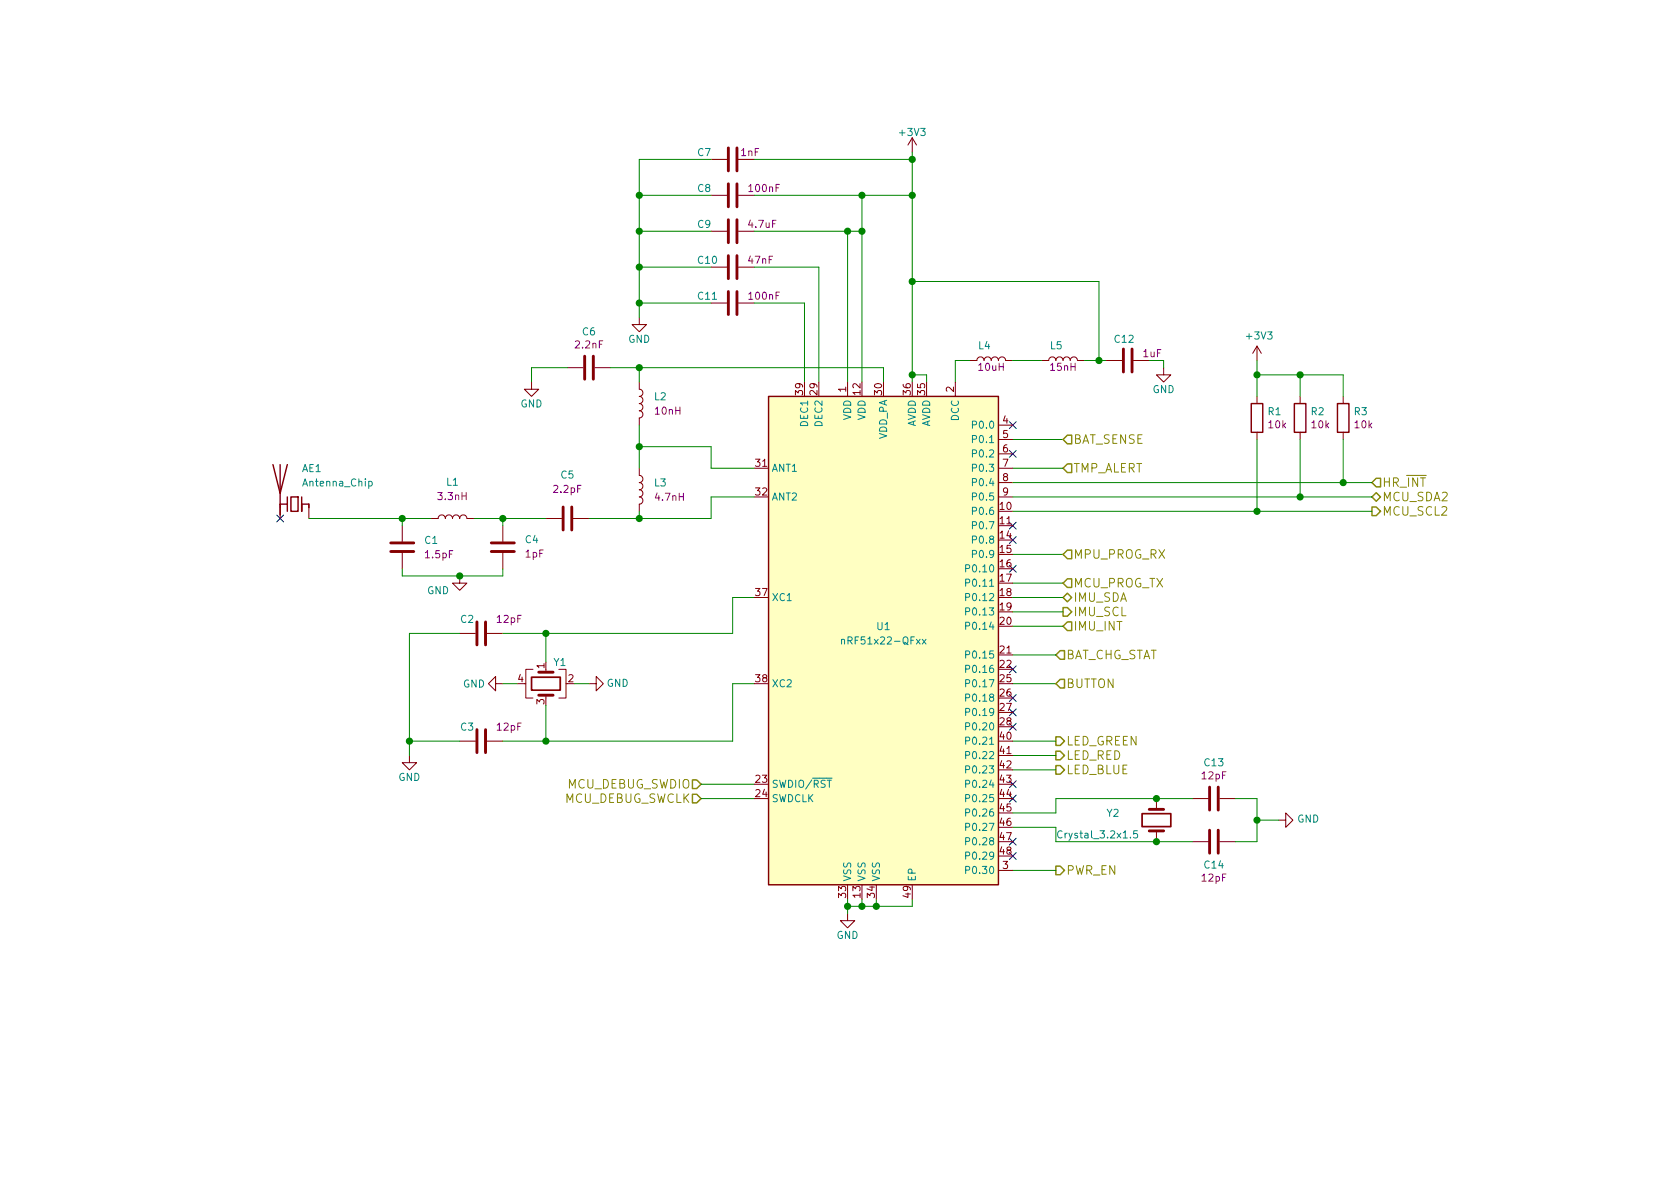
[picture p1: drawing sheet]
<svg xmlns="http://www.w3.org/2000/svg" width="297mm" height="210mm" viewBox="0 0 297 210" stroke-linecap="round" stroke-linejoin="round" font-family="sans-serif">
<g fill="none" stroke="#840000" stroke-width=".18">
<path d="M125.7 28.2h2.8M125.7 34.5h2.8M130.6 28.2h2.7M130.6 34.5h2.7M161.3 24.4l-.8 1.2M161.3 24.4v2.5M161.3 24.4l.8 1.2M113 56.1v1.3h1.3l-1.3 1.3-1.2-1.3h1.2M125.7 53.6h2.8M125.7 47.2h2.8M125.7 40.9h2.8M130.6 53.6h2.7"/>
<path d="M130.6 47.2h2.7M130.6 40.9h2.7M94 67.6v1.2h1.2l-1.2 1.3-1.3-1.3h1.3M100.3 65h2.8M105.2 65h2.7M113 67.6v1.2a.63 .63 0 0 1 .7 .7 .63 .63 0 0 1-.7 .6 .63 .63 0 0 1 .7 .6 .63 .63 0 0 1-.7 .7 .63 .63 0 0 1 .7 .6 .63 .63 0 0 1-.7 .6 .63 .63 0 0 1 .7 .7 .63 .63 0 0 1-.7 .6v1.3M149.9 67.6v2.5M168.9 67.6v2.5M171.4 63.7h1.3a.63 .63 0 0 1 .7-.6 .63 .63 0 0 1 .6 .6 .63 .63 0 0 1 .6-.6 .63 .63 0 0 1 .7 .6 .63 .63 0 0 1 .6-.6 .63 .63 0 0 1 .6 .6 .63 .63 0 0 1 .7-.6 .63 .63 0 0 1 .6 .6h1.3M176.5 75.2h2.6M176.5 77.7h2.6M184.1 63.7h1.3a.63 .63 0 0 1 .7-.6 .63 .63 0 0 1 .6 .6 .63 .63 0 0 1 .6-.6 .63 .63 0 0 1 .7 .6 .63 .63 0 0 1 .6-.6 .63 .63 0 0 1 .6 .6 .63 .63 0 0 1 .7-.6 .63 .63 0 0 1 .6 .6h1.3"/>
<path d="M195.6 63.7h2.8M200.4 63.7h2.8M205.7 65v1.3h1.3l-1.3 1.3-1.2-1.3h1.2M222.2 61.2v2.5M222.2 70.1v1.3M222.2 76.4v1.3M222.2 61.2l-.7 1.3M222.2 61.2l.8 1.3M229.9 70.1v1.3M229.9 76.4v1.3M237.5 70.1v1.3M237.5 76.4v1.3"/>
<path d="M49.5 89.1v2.6M54.6 89.1v2.6M71.1 93v2.8M71.1 97.8v2.8M76.2 91.7h1.3a.63 .63 0 0 1 .6-.6 .63 .63 0 0 1 .6 .6 .63 .63 0 0 1 .7-.6 .63 .63 0 0 1 .6 .6 .63 .63 0 0 1 .6-.6 .63 .63 0 0 1 .7 .6 .63 .63 0 0 1 .6-.6 .63 .63 0 0 1 .6 .6h1.3M88.9 93v2.8M88.9 97.8v2.8M96.5 91.7h2.8M101.3 91.7h2.8M113 82.8v1.3a.63 .63 0 0 1 .7 .6 .63 .63 0 0 1-.7 .6 .63 .63 0 0 1 .7 .7 .63 .63 0 0 1-.7 .6 .63 .63 0 0 1 .7 .6 .63 .63 0 0 1-.7 .7 .63 .63 0 0 1 .7 .6 .63 .63 0 0 1-.7 .6v1.3M176.5 80.3h2.6M176.5 82.8h2.6"/>
<path d="M176.5 85.3h2.6M176.5 87.9h2.6M81.3 101.8v1.3h1.2l-1.2 1.3-1.3-1.3h1.3M81.3 112h2.8M86.1 112h2.8M94.2 118.4h-1.2v5h1.2M96.5 118.4v.5M98.8 118.4h1.3v5h-1.3M72.4 133.6v1.3h1.3l-1.3 1.2-1.3-1.2h1.3M81.3 131.1h2.8M86.1 131.1h2.8M87.6 120.9v-1.3l-1.2 1.3 1.2 1.3v-1.3h1.3"/>
<path d="M96.5 122.9v.5M104.1 120.9h1.3v-1.3l1.3 1.3-1.3 1.3v-1.3M176.5 153.9h2.6M204.5 141.2v1.9M204.5 146.9v1.9M210.8 141.2h2.8M210.8 148.8h2.8M215.6 141.2h2.8M215.6 148.8h2.8M226.1 145h1.2v-1.2l1.3 1.2-1.3 1.3v-1.3M149.9 161.5v1.3h1.2l-1.2 1.3-1.3-1.3h1.3"/>
</g>
<path d="M94 119.8h5.1v2.2h-5.1zM201.9 143.9h5.1v2.3h-5.1z" fill="none" stroke="#840000" stroke-width=".3"/>
<g fill="none" stroke="#840000" stroke-width=".51">
<path d="M128.8 26.2v4M128.8 32.5v4.1M128.8 38.9v4M130.3 26.2v4M130.3 32.5v4.1M130.3 38.9v4M128.8 45.2v4.1M128.8 51.6v4M130.3 45.2v4.1M130.3 51.6v4M103.4 63v4.1M104.9 63v4.1"/>
<path d="M198.6 61.7v4.1M200.2 61.7v4.1M69.1 96h4.1M69.1 97.5h4.1M86.9 96h4M86.9 97.5h4M99.6 89.7v4M101.1 89.7v4M84.3 110v4M85.9 110v4M95.2 118.9h2.6M84.3 129v4.1"/>
<path d="M85.9 129v4.1M95.2 122.9h2.6M213.9 139.2v4.1M215.4 139.2v4.1M203.2 143.1h2.5M203.2 146.9h2.5M213.9 146.8v4.1M215.4 146.8v4.1"/>
</g>
<g fill="none" stroke="#008400" stroke-width=".18">
<path d="M113 34.5h12.7M125.7 28.2h-12.7v27.9M133.3 34.5h28M133.3 28.2h28M152.4 34.5v33.1M161.3 26.9v40.7M113 47.2h12.7M113 53.6h12.7M113 40.9h12.7M133.3 47.2h11.5v20.4M133.3 53.6h8.9v14M133.3 40.9h19.1"/>
<path d="M149.9 40.9v26.7M161.3 49.8h33v13.9M100.3 65h-6.3v2.6M107.9 65h48.3v2.6M113 65v2.6M113 75.2v7.6M113 79h12.7v3.8h7.6M161.3 66.3h2.5v1.3M171.4 63.7h-2.5v3.9M179.1 63.7h5M179.1 77.7h8.9M191.8 63.7h3.8"/>
<path d="M205.7 63.7v1.3M222.2 66.3h15.3v3.8M222.2 63.7v6.4M222.2 77.7v12.7M229.9 66.3v3.8M229.9 77.7v10.2M237.5 77.7v7.6M54.6 91.7h21.6M71.1 91.7v1.3M83.8 91.7h12.7M88.9 91.7v1.3M113 90.4v1.3"/>
<path d="M133.3 87.9h-7.6v3.8h-21.6M179.1 98h8.9M179.1 82.8h8.9M179.1 85.3h63.5M179.1 90.4h63.5M179.1 87.9h63.5M71.1 100.6v1.2h17.8v-1.2M81.3 112h-8.9v21.6M96.5 112v5.1M133.3 105.7h-3.8v6.3h-40.6M179.1 103.1h8.9M179.1 105.7h8.9"/>
<path d="M179.1 115.8h7.6M179.1 108.2h8.9M179.1 110.7h8.9M72.4 131.1h8.9M88.9 120.9h2.5M96.5 124.7v6.4M101.6 120.9h2.5M124 138.7h9.3M133.3 120.9h-3.8v10.2h-40.6M179.1 131.1h7.6M179.1 120.9h7.6M179.1 133.6h7.6"/>
<path d="M179.1 136.1h7.6M124 141.2h9.3M149.9 159v2.5M152.4 159v1.3M154.9 159v1.3M161.3 159v1.3h-11.4M179.1 153.9h7.6M179.1 146.3h7.6v2.5h24.1M210.8 141.2h-24.1v2.6h-7.6M218.4 141.2h3.8v7.6h-3.8M222.2 145h3.9"/>
</g>
<g fill="#008400" stroke="#008400" stroke-width=".25">
<circle cx="72.4" cy="131.1" r=".51"/>
<circle cx="96.5" cy="112" r=".51"/>
<circle cx="96.5" cy="131.1" r=".51"/>
<circle cx="161.3" cy="66.3" r=".51"/>
<circle cx="149.9" cy="160.3" r=".51"/>
<circle cx="152.4" cy="160.3" r=".51"/>
<circle cx="154.9" cy="160.3" r=".51"/>
<circle cx="152.4" cy="40.9" r=".51"/>
<circle cx="161.3" cy="34.5" r=".51"/>
<circle cx="113" cy="34.5" r=".51"/>
<circle cx="113" cy="40.9" r=".51"/>
<circle cx="113" cy="47.2" r=".51"/>
<circle cx="113" cy="53.6" r=".51"/>
<circle cx="161.3" cy="28.2" r=".51"/>
<circle cx="152.4" cy="34.5" r=".51"/>
<circle cx="149.9" cy="40.9" r=".51"/>
<circle cx="222.3" cy="66.3" r=".51"/>
<circle cx="161.3" cy="49.8" r=".51"/>
<circle cx="194.3" cy="63.7" r=".51"/>
<circle cx="204.5" cy="141.2" r=".51"/>
<circle cx="204.5" cy="148.8" r=".51"/>
<circle cx="222.3" cy="145" r=".51"/>
<circle cx="229.9" cy="66.3" r=".51"/>
<circle cx="222.3" cy="90.4" r=".51"/>
<circle cx="229.9" cy="87.9" r=".51"/>
<circle cx="237.5" cy="85.3" r=".51"/>
<circle cx="113" cy="65" r=".51"/>
<circle cx="113" cy="79" r=".51"/>
<circle cx="113" cy="91.7" r=".51"/>
<circle cx="88.9" cy="91.7" r=".51"/>
<circle cx="81.3" cy="101.8" r=".51"/>
<circle cx="71.1" cy="91.7" r=".51"/>
</g>
<g fill="none" stroke="#848400" stroke-width=".25">
<path d="M188 77.7l.7-.7h.8v1.5h-.8zM188.7 97.3h.8v1.5h-.8l-.7-.8zM188.7 82h.8v1.6h-.8l-.7-.8zM242.6 87.9l.7-.8 .8 .8-.8 .7zM242.6 89.7h.7l.8 .7-.8 .8h-.7zM243.3 84.6h.8v1.5h-.8l-.7-.8zM187.5 115.1h.7v1.5h-.7l-.8-.8zM188 105.7l.7-.8 .8 .8-.8 .7zM188 107.4h.7l.8 .8-.8 .8h-.7zM188.7 102.4h.8v1.5h-.8l-.7-.8zM188.7 110h.8v1.5h-.8l-.7-.8zM122.4 137.9h.8l.8 .8-.8 .7h-.8z"/>
<path d="M186.7 130.3h.8l.7 .8-.7 .7h-.8zM186.7 132.8h.8l.7 .8-.7 .8h-.8zM186.7 135.4h.8l.7 .7-.7 .8h-.8zM187.5 120.1h.7v1.6h-.7l-.8-.8zM122.4 140.5h.8l.8 .7-.8 .8h-.8zM186.7 153.2h.8l.7 .7-.7 .8h-.8z"/>
</g>
<g fill="none" stroke="#000084" stroke-width=".18">
<path d="M178.5 74.6l1.2 1.2M178.5 79.6l1.2 1.3M179.7 74.6l-1.2 1.2M179.7 79.6l-1.2 1.3M48.9 91.1l1.2 1.2M50.1 91.1l-1.2 1.2M178.5 92.3l1.2 1.3M178.5 94.9l1.2 1.2M178.5 100l1.2 1.2M179.7 92.3l-1.2 1.3M179.7 94.9l-1.2 1.2M179.7 100l-1.2 1.2"/>
<path d="M178.5 117.7l1.2 1.3M179.7 117.7l-1.2 1.3M178.5 122.8l1.2 1.2M178.5 125.4l1.2 1.2M178.5 127.9l1.2 1.2M178.5 138.1l1.2 1.2M179.7 122.8l-1.2 1.2M179.7 125.4l-1.2 1.2M179.7 127.9l-1.2 1.2M179.7 138.1l-1.2 1.2M178.5 140.6l1.2 1.2M178.5 148.2l1.2 1.2"/>
<path d="M178.5 150.8l1.2 1.2M179.7 140.6l-1.2 1.2M179.7 148.2l-1.2 1.2M179.7 150.8l-1.2 1.2"/>
</g>
<path d="M135.9 70.1h40.6v86.4h-40.6zM221.2 71.4h2.1v5h-2.1zM228.9 71.4h2v5h-2zM236.5 71.4h2v5h-2zM48.3 82.2l1.2 5 1.3-5M49.5 89.1h1.3M49.5 82.2v8.9M50.8 87.9v2.5M51.4 87.9h1.3v2.5h-1.3zM53.3 87.9v2.5v-1.3h1.3v.7" fill="none" stroke="#840000" stroke-width=".25"/>
<g fill="none" stroke="#008484" stroke-width=".18">
<path d="M65.2 85.2l.4-.1 .2 .2-.1 .6h-.5M148.8 113.2l.2-.2 .3 .1v.8M148.8 113v.9M163.1 113l.6 .9M163.7 113l-.6 .9M170.7 100.5h.6l.1-.5-.2-.1h-.5v1.2M170.7 103.1l.6-.1 .1-.5-.2-.1h-.5v1.3M170.7 105.6h.6l.1-.5-.2-.2h-.5v1.3M170.7 108.1h.6l.1-.5-.2-.1h-.5v1.3M170.7 110.7l.6-.1 .1-.4-.2-.2h-.5v1.3M170.7 115.8l.6-.1 .1-.5-.2-.1h-.5v1.3M170.7 118.3h.6l.1-.5-.2-.2h-.5v1.3"/>
<path d="M146.1 137.6h1M170.7 120.8h.6l.1-.5-.2-.1h-.5v1.3M170.7 123.4l.6-.1 .1-.4-.2-.2h-.5v1.3M170.7 125.9h.6l.1-.5-.2-.1h-.5v1.2M170.7 128.5l.6-.1 .1-.5-.2-.1h-.5v1.3M170.7 131h.6l.1-.5-.2-.2h-.5v1.3M170.7 133.5h.6l.1-.5-.2-.1h-.5v1.3M170.7 136.1l.6-.1 .1-.4-.2-.2h-.5v1.3M170.7 138.6h.6l.1-.5-.2-.1h-.5v1.2M170.7 153.9l.6-.1 .1-.5-.2-.1h-.5v1.3M170.7 141.2l.6-.1 .1-.5-.2-.1h-.5v1.3M170.7 143.7h.6l.1-.5-.2-.2h-.5v1.3"/>
<path d="M170.7 146.2h.6l.1-.5-.2-.1h-.5v1.3M170.7 148.8l.6-.1 .1-.4-.2-.2h-.5v1.3M170.7 151.3h.6l.1-.5-.2-.1h-.5v1.2M187.8 147a.6 .6 0 0 0-.9 .4 .6 .6 0 0 0 .6 .8l.3-.1M201.1 146.9h-.6l-.1 .6 .2-.1 .5 .1v.6l-.2 .1-.5-.1"/>
</g>
<path d="M135.9 70.1h40.6v86.4h-40.6z" fill="#ffffc2" stroke="#ffffc2" stroke-width=".18"/>
<g font-size="2.1" fill="#848400">
<text x="189.7" y="78.5">BAT_SENSE</text>
<text x="189.7" y="83.6">TMP_ALERT</text>
<text x="244.3" y="88.6">MCU_SDA2</text>
<text x="244.3" y="86.1">HR_INT</text>
<text x="244.3" y="91.2">MCU_SCL2</text>
<text x="189.7" y="98.8">MPU_PROG_RX</text>
<text x="189.7" y="103.9">MCU_PROG_TX</text>
<text x="189.7" y="106.4">IMU_SDA</text>
<text x="189.7" y="109">IMU_SCL</text>
<text x="189.7" y="111.5">IMU_INT</text>
<text x="188.5" y="116.6">BAT_CHG_STAT</text>
<text x="188.5" y="121.7">BUTTON</text>
<text x="188.5" y="131.8">LED_GREEN</text>
<text x="188.5" y="134.4">LED_RED</text>
<text x="188.5" y="136.9">LED_BLUE</text>
<text x="99.5" y="142">MCU_DEBUG_SWCLK</text>
<text x="100.1" y="139.4">MCU_DEBUG_SWDIO</text>
<text x="188.5" y="154.7">PWR_EN</text>
</g>
<g font-size="1.8" fill="#008484">
<text x="123.4" y="27.6">C7</text>
<text x="159.2" y="24">+3V3</text>
<text x="123.4" y="34">C8</text>
<text x="123.4" y="40.3">C9</text>
<text x="123.5" y="46.7">C10</text>
<text x="123.5" y="53">C11</text>
<text x="103" y="59.3">C6</text>
<text x="111.1" y="60.6">GND</text>
<text x="173.1" y="61.8">L4</text>
<text x="185.8" y="61.8">L5</text>
<text x="197.1" y="60.6">C12</text>
<text x="220.5" y="60">+3V3</text>
<text x="115.7" y="70.8">L2</text>
<text x="203.8" y="69.5">GND</text>
<text x="92" y="72.1">GND</text>
<text x="142.9" y="75.3" transform="rotate(-90 142.9 75.3)">DEC1</text>
<text x="145.4" y="75.3" transform="rotate(-90 145.4 75.3)">DEC2</text>
<text x="150.5" y="74.3" transform="rotate(-90 150.5 74.3)">VDD</text>
<text x="153" y="74.3" transform="rotate(-90 153 74.3)">VDD</text>
<text x="156.8" y="77.8" transform="rotate(-90 156.8 77.8)">VDD_PA</text>
<text x="161.9" y="75.6" transform="rotate(-90 161.9 75.6)">AVDD</text>
<text x="164.5" y="75.6" transform="rotate(-90 164.5 75.6)">AVDD</text>
<text x="169.5" y="74.4" transform="rotate(-90 169.5 74.4)">DCC</text>
<text x="172.4" y="75.8">P0.0</text>
<text x="224.2" y="73.4">R1</text>
<text x="231.9" y="73.4">R2</text>
<text x="239.5" y="73.4">R3</text>
<text x="53.4" y="83.5">AE1</text>
<text x="136.4" y="83.4">ANT1</text>
<text x="172.4" y="78.4">P0.1</text>
<text x="172.4" y="80.9">P0.2</text>
<text x="172.4" y="83.4">P0.3</text>
<text x="53.7" y="86">Antenna_Chip</text>
<text x="79" y="85.9">L1</text>
<text x="99.2" y="84.6">C5</text>
<text x="115.7" y="86">L3</text>
<text x="136.4" y="88.5">ANT2</text>
<text x="172.4" y="86">P0.4</text>
<text x="172.4" y="88.5">P0.5</text>
<text x="172.4" y="91.1">P0.6</text>
<text x="172.4" y="93.6">P0.7</text>
<text x="75.1" y="96.2">C1</text>
<text x="92.9" y="96.1">C4</text>
<text x="171.4" y="101.2">P0.10</text>
<text x="172.4" y="96.1">P0.8</text>
<text x="172.4" y="98.7">P0.9</text>
<text x="75.5" y="105.1">GND</text>
<text x="136.4" y="106.3">XC1</text>
<text x="171.4" y="103.8">P0.11</text>
<text x="171.4" y="106.3">P0.12</text>
<text x="81.5" y="110.2">C2</text>
<text x="149.5" y="114">nRF51x22-QFxx</text>
<text x="155.1" y="111.4">U1</text>
<text x="171.4" y="108.8">P0.13</text>
<text x="171.4" y="111.4">P0.14</text>
<text x="97.9" y="117.8">Y1</text>
<text x="171.4" y="116.5">P0.15</text>
<text x="171.4" y="119">P0.16</text>
<text x="81.9" y="121.6">GND</text>
<text x="107.3" y="121.5">GND</text>
<text x="136.4" y="121.5">XC2</text>
<text x="171.4" y="121.5">P0.17</text>
<text x="171.4" y="124.1">P0.18</text>
<text x="81.5" y="129.2">C3</text>
<text x="171.4" y="126.6">P0.19</text>
<text x="171.4" y="129.2">P0.20</text>
<text x="171.4" y="131.7">P0.21</text>
<text x="171.4" y="134.2">P0.22</text>
<text x="171.4" y="136.8">P0.23</text>
<text x="213" y="135.5">C13</text>
<text x="70.4" y="138.1">GND</text>
<text x="136.4" y="139.3">SWDIO/RST</text>
<text x="136.4" y="141.9">SWDCLK</text>
<text x="171.4" y="139.3">P0.24</text>
<text x="171.4" y="141.9">P0.25</text>
<text x="171.4" y="144.4">P0.26</text>
<text x="171.4" y="146.9">P0.27</text>
<text x="171.4" y="149.5">P0.28</text>
<text x="187.7" y="148.3">Crystal_3.2x1.5</text>
<text x="195.7" y="144.4">Y2</text>
<text x="229.4" y="145.5">GND</text>
<text x="150.5" y="156" transform="rotate(-90 150.5 156)">VSS</text>
<text x="153" y="156" transform="rotate(-90 153 156)">VSS</text>
<text x="155.6" y="156" transform="rotate(-90 155.6 156)">VSS</text>
<text x="161.9" y="156" transform="rotate(-90 161.9 156)">EP</text>
<text x="171.4" y="154.6">P0.30</text>
<text x="171.4" y="152">P0.29</text>
<text x="213" y="153.6">C14</text>
<text x="147.9" y="166">GND</text>
</g>
<g font-size="1.8" fill="#840084">
<text x="131" y="27.6">1nF</text>
<text x="132.5" y="34">100nF</text>
<text x="132.5" y="40.3">4.7uF</text>
<text x="132.4" y="46.7">47nF</text>
<text x="132.5" y="53">100nF</text>
<text x="101.8" y="61.6">2.2nF</text>
<text x="173.1" y="65.6">10uH</text>
<text x="185.8" y="65.6">15nH</text>
<text x="115.9" y="73.3">10nH</text>
<text x="224.4" y="75.7">10k</text>
<text x="232" y="75.7">10k</text>
<text x="239.6" y="75.7">10k</text>
<text x="77.6" y="88.4">3.3nH</text>
<text x="98" y="87.2">2.2pF</text>
<text x="116" y="88.6">4.7nH</text>
<text x="75.3" y="98.7">1.5pF</text>
<text x="92.9" y="98.6">1pF</text>
<text x="88" y="110.2">12pF</text>
<text x="88" y="129.2">12pF</text>
<text x="212.6" y="137.8">12pF</text>
<text x="212.6" y="155.9">12pF</text>
</g>
<text font-size="1.8" fill="#008400" x="202.2" y="63.2">1uF</text>
<g font-size="1.8" fill="#840000">
<text x="142" y="69.8" transform="rotate(-90 142 69.8)">39</text>
<text x="144.5" y="69.8" transform="rotate(-90 144.5 69.8)">29</text>
<text x="149.6" y="69.3" transform="rotate(-90 149.6 69.3)">1</text>
<text x="152.1" y="69.8" transform="rotate(-90 152.1 69.8)">12</text>
<text x="156" y="69.8" transform="rotate(-90 156 69.8)">30</text>
<text x="161" y="69.8" transform="rotate(-90 161 69.8)">36</text>
<text x="163.6" y="69.8" transform="rotate(-90 163.6 69.8)">35</text>
<text x="168.7" y="69.3" transform="rotate(-90 168.7 69.3)">2</text>
<text x="177.3" y="74.9">4</text>
<text x="177.3" y="77.5">5</text>
<text x="133.7" y="82.5">31</text>
<text x="177.3" y="80">6</text>
<text x="177.3" y="82.5">7</text>
<text x="133.7" y="87.6">32</text>
<text x="177.3" y="85.1">8</text>
<text x="177.3" y="87.6">9</text>
<text x="176.8" y="90.2">10</text>
<text x="176.8" y="92.7">11</text>
<text x="176.8" y="95.2">14</text>
<text x="176.8" y="97.8">15</text>
<text x="176.8" y="100.3">16</text>
<text x="133.7" y="105.4">37</text>
<text x="176.8" y="102.9">17</text>
<text x="176.8" y="105.4">18</text>
<text x="176.8" y="107.9">19</text>
<text x="176.8" y="110.5">20</text>
<text x="96.3" y="118.2" transform="rotate(-90 96.3 118.2)">1</text>
<text x="176.8" y="115.6">21</text>
<text x="176.8" y="118.1">22</text>
<text x="91.6" y="120.6">4</text>
<text x="96.3" y="124.6" transform="rotate(-90 96.3 124.6)">3</text>
<text x="100.5" y="120.6">2</text>
<text x="133.7" y="120.6">38</text>
<text x="176.8" y="120.6">25</text>
<text x="176.8" y="123.2">26</text>
<text x="176.8" y="125.7">27</text>
<text x="176.8" y="128.3">28</text>
<text x="176.8" y="130.8">40</text>
<text x="176.8" y="133.3">41</text>
<text x="176.8" y="135.9">42</text>
<text x="133.7" y="138.4">23</text>
<text x="133.7" y="141">24</text>
<text x="176.8" y="138.4">43</text>
<text x="176.8" y="141">44</text>
<text x="176.8" y="143.5">45</text>
<text x="176.8" y="146">46</text>
<text x="176.8" y="148.6">47</text>
<text x="176.8" y="151.1">48</text>
<text x="177.3" y="153.7">3</text>
<text x="149.6" y="158.7" transform="rotate(-90 149.6 158.7)">33</text>
<text x="152.1" y="158.7" transform="rotate(-90 152.1 158.7)">13</text>
<text x="154.7" y="158.7" transform="rotate(-90 154.7 158.7)">34</text>
<text x="161" y="158.7" transform="rotate(-90 161 158.7)">49</text>
</g>
</svg>
